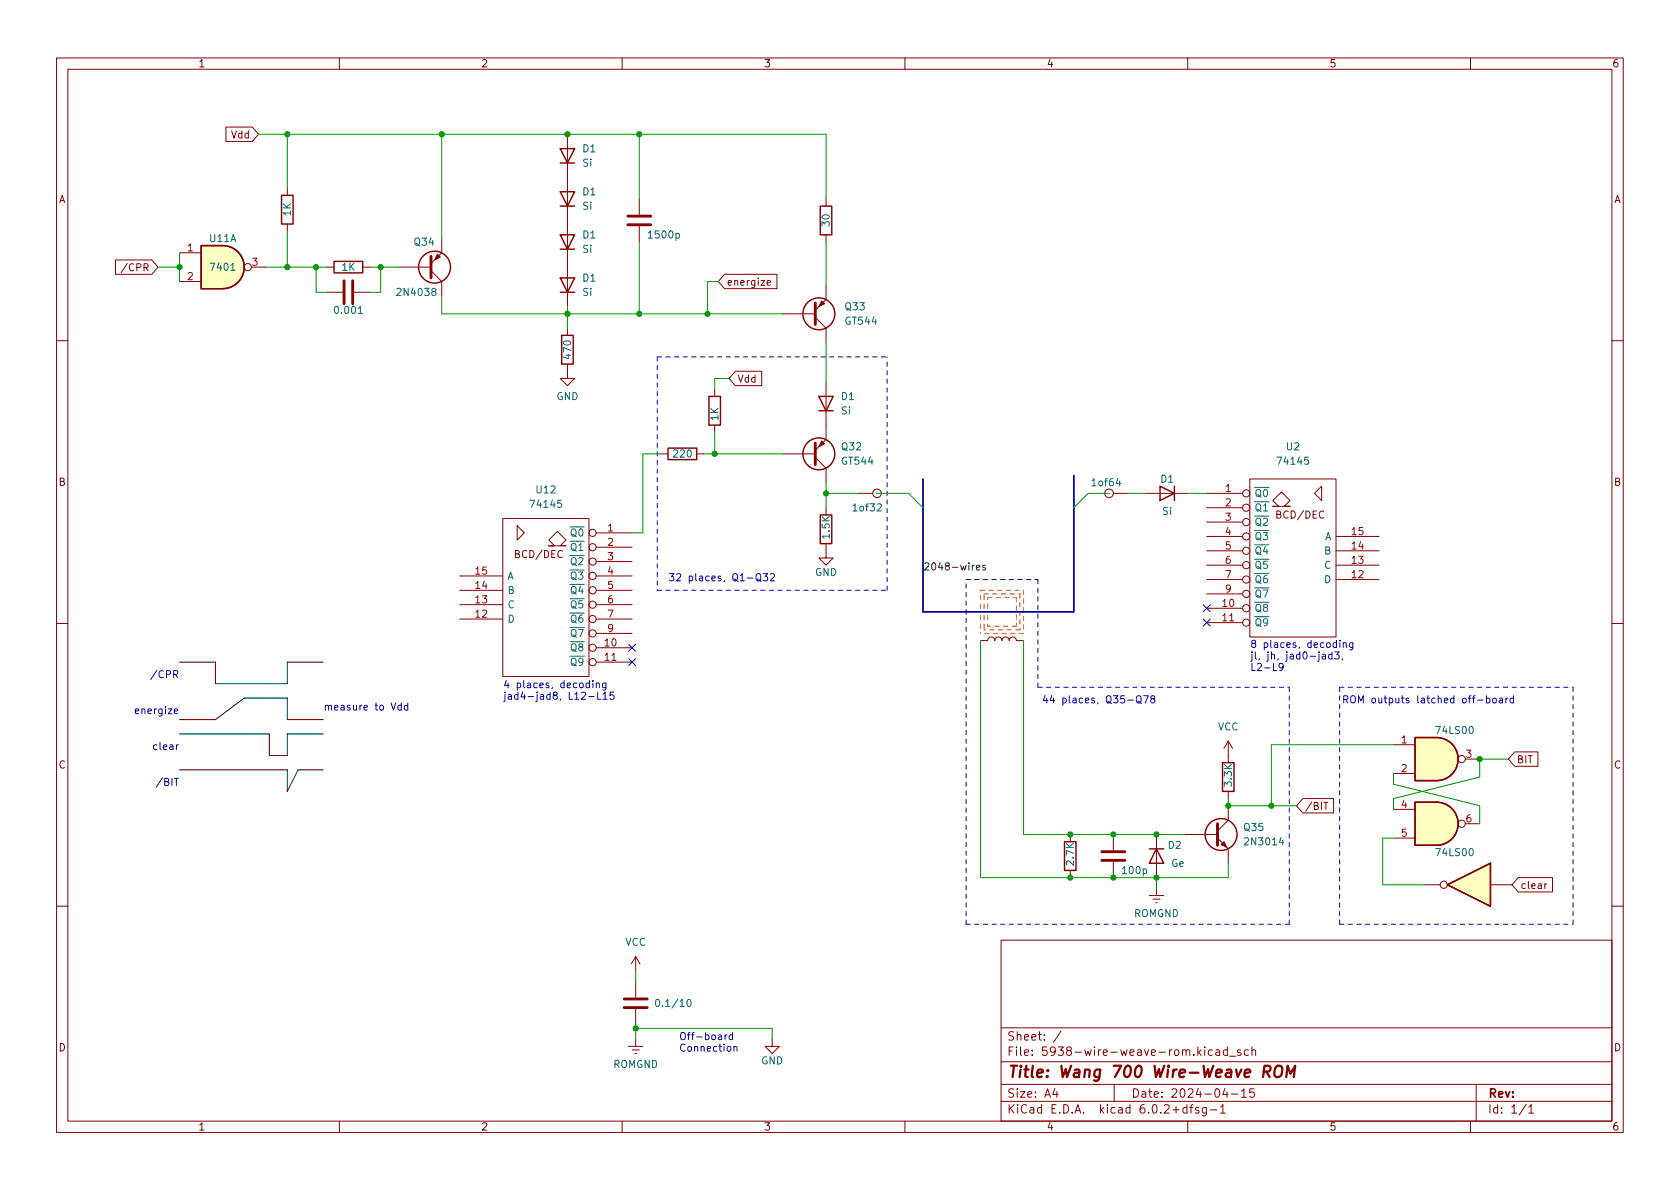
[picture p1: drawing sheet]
<svg xmlns="http://www.w3.org/2000/svg" width="297mm" height="210mm" viewBox="0 0 297 210" stroke-linecap="round" stroke-linejoin="round" font-family="sans-serif">
<g fill="none" stroke="#840000" stroke-width=".18">
<path d="M10 10.2h277v190.1h-277zM12 12.2h273v186.1h-273zM60 10.2v2M110 10.2v2M160 10.2v2M210 10.2v2M260 10.2v2M40 22.5h4.6l1.1 1.2-1.1 1.3h-4.6zM50.8 33.3v1.2M50.8 39.6v1.3M100.3 23.7v30.5M113 35.2v2.8"/>
<path d="M113 40v2.8M146 35.2v1.2M20.4 46h6.4l1.1 1.2-1.1 1.3h-6.4zM22.5 46.6l-1.1 1.6M31.7 44.7h3.9M31.7 49.8h3.9M44.4 47.2h2.6M57.8 51.7h2.8M57.8 47.2h1.3M62.6 51.7h2.8M64.1 47.2h1.3M70.5 47.2h5.7"/>
<path d="M76.2 47.9l1.9 1.9v2.5M78.1 42.2v2.5l-1.9 1.9M100.3 58v1.3M128.1 48.5h9.3v2.5h-9.3l-1.1-1.2zM135.6 50l.6-.1v-.2l-.4-.1-.2 .2 .1 .6h.5M138.4 55.5h5.7M144.1 56.1l1.9 1.9v2.6M146 50.4v2.6l-1.9 1.9M146 41.5v1.3M10 60.2h2M100.3 64.4v2.5h1.3l-1.3 1.3-1.2-1.3h1.2M126.4 68.8v1.3"/>
<path d="M126.4 75.2v1.2M130 65.7h4.7v2.5h-4.7l-1.1-1.3zM146 67.6v10.1l-1.9 1.9M285 60.2h2M88.9 91.7h15.2v27.9h-15.2zM91.4 93l1.3 1.2-1.3 1.3zM99.1 96.5l1-1-1.5-1.5-1.6 1.5 1 1h-1h3.1M105.4 94.2h6.4M105.4 96.8h6.4M105.4 99.3h6.4M116.8 80.3h1.3M123.2 80.3h1.3"/>
<path d="M138.4 80.3h5.7M144.1 80.9l1.9 1.9v2.5M146 96.1v2.6h1.3l-1.3 1.2-1.2-1.2h1.2M146 89.8v1.3M151.8 87.2h2.5M196.8 87.2h2.6M202.6 87.2h7.6M213.4 87.2h6.3M213.4 99.9h6.3M213.4 97.4h6.3M213.4 94.9h6.3M213.4 89.8h6.3"/>
<path d="M213.4 92.3h6.3M221 84.7h15.2v27.9h-15.2zM225 89.5h3.1h-1l1-1-1.5-1.5-1.6 1.5 1.1 1M233.7 86v2.5l-1.3-1.3zM236.2 99.9h7.6M236.2 97.4h7.6M236.2 94.9h7.6M10 110.2h2M81.3 109.5h7.6M81.3 106.9h7.6M81.3 104.4h7.6M81.3 101.8h7.6"/>
<path d="M105.4 114.5h6.4M105.4 117.1h6.4M105.4 109.5h6.4M105.4 106.9h6.4M105.4 104.4h6.4M105.4 101.8h6.4M105.4 112h6.4M173.4 113.3h1.2a.64 .64 0 0 1 .7-.7 .64 .64 0 0 1 .6 .7 .64 .64 0 0 1 .6-.7 .64 .64 0 0 1 .7 .7 .64 .64 0 0 1 .6-.7 .64 .64 0 0 1 .6 .7 .64 .64 0 0 1 .7-.7 .64 .64 0 0 1 .6 .7h1.3M213.4 107.6h6.3M213.4 110.1h6.3M213.4 102.5h6.3M213.4 105h6.3"/>
<path d="M236.2 102.5h7.6M285 110.2h2M217.2 131.1v3.8M217.2 139.9v1.3M217.2 131.1l-.8 1.2M217.2 131.1l.7 1.2M246.4 131.7h3.8M246.4 136.8h3.8M259.1 134.2h2.5M267.8 133h4.1v2.5h-4.1l-1.1-1.3zM189.2 147.6v1.2M189.2 153.9v1.3"/>
<path d="M196.8 147.6v2.8M196.8 152.4v2.8M203.2 158.4h2.5M203.8 159h1.3M204.3 159.6h.3M204.5 147.6v7.6M204.5 157.1v1.3M209.5 147.6h5.8M215.3 148.2l1.9 1.9v2.5M217.2 142.5v2.5l-1.9 1.9M230.3 141.2h5.5v2.6h-5.5l-1.1-1.3zM234.1 141.9h.7"/>
<path d="M246.4 143.1h3.8M246.4 148.2h3.8M252.1 156.5h2.5M259.1 145.7h2.5M263.5 156.5h3.8M268.4 155.2h6.1v2.5h-6.1l-1.1-1.2zM273.5 156.3l-.4 .2M10 160.2h2M112.4 169.2v2.5M112.4 173.6v2.8M112.4 178.4v2.8M112.4 169.2l-.8 1.2"/>
<path d="M112.4 169.2l.8 1.2M177 166.3h108v32h-108zM285 160.2h2M60 198.3v2M110 198.3v2M111.1 185h2.6M111.8 185.7h1.2M112.3 186.3h.2M112.4 183.8v1.2M136.5 183.8v1.2h1.3l-1.3 1.3-1.2-1.3h1.2M160 198.3v2M177 194.8h108"/>
<path d="M177 191.8h108M177 187.8h108M177 181.8h108M186.5 192.5l-.4 1h1M186.9 193v1M187.6 182.4l-1.3 1.9M197 191.8v3M209.9 195.9l-.5-.1-.3 .3v.4l.2 .3h.6M209.9 195.3v1.5M210 198.3v2M210.4 195.8h.5M210.9 195.3l-.3 .2v1.3"/>
<path d="M211.9 195.9l-.3-.1-.2 .2v.3l.5 .1v.4h-.5M213.3 195.8v1.2l-.3 .3h-.4M213.3 195.9l-.4-.1-.3 .3v.4l.1 .3h.6M214 196.3h1.1M214.4 185.7l-.5-.1-.3 .3v.4l.2 .3h.6M215 185.7h.6v.9M215.6 186l-.5 .1a.29 .29 0 0 0-.2 .2 .29 .29 0 0 0 .2 .3h.5M215.8 195.8l.4-.5v1.5M215.8 196.8h.8M216.6 192.5l-.4 1h.9M216.9 193v1M217 185.7l-.4-.1-.3 .3v.4l.1 .3h.6"/>
<path d="M217 185.1v1.5M217.4 186.8h1.1M217.7 193.5h1.2M219.4 185.7l-.4-.1-.2 .2 .1 .3 .5 .1v.4h-.6M219.5 193l.4-.5v1.5M219.5 194h.9M220.7 185.7l-.4-.1-.3 .3v.4l.1 .3h.6M221.4 185.8l.2-.2 .3 .1 .1 .9M221.4 185.1v1.5M221.7 192.5h-.7l-.1 .7 .2-.1 .5 .1 .2 .2-.1 .5-.2 .1-.6-.1M260 198.3v2M261 191.8v6.5"/>
<path d="M269.9 195.3l-1.3 1.9M270.3 195.8l.4-.5v1.5M270.3 196.8h.9"/>
<circle cx="43.8" cy="47.2" r=".63"/>
<circle cx="104.8" cy="96.8" r=".63"/>
<circle cx="104.8" cy="94.2" r=".63"/>
<circle cx="104.8" cy="99.3" r=".63"/>
<circle cx="155.1" cy="87.2" r=".76"/>
<circle cx="196.1" cy="87.2" r=".76"/>
<circle cx="220.3" cy="92.3" r=".63"/>
<circle cx="220.3" cy="87.2" r=".63"/>
<circle cx="220.3" cy="89.8" r=".63"/>
<circle cx="220.3" cy="99.9" r=".63"/>
<circle cx="220.3" cy="94.9" r=".63"/>
<circle cx="220.3" cy="97.4" r=".63"/>
<circle cx="104.8" cy="106.9" r=".63"/>
<circle cx="104.8" cy="101.8" r=".63"/>
<circle cx="104.8" cy="112" r=".63"/>
<circle cx="104.8" cy="114.5" r=".63"/>
<circle cx="104.8" cy="109.5" r=".63"/>
<circle cx="104.8" cy="117.1" r=".63"/>
<circle cx="104.8" cy="104.4" r=".63"/>
<circle cx="220.3" cy="107.6" r=".63"/>
<circle cx="220.3" cy="105" r=".63"/>
<circle cx="220.3" cy="110.1" r=".63"/>
<circle cx="220.3" cy="102.5" r=".63"/>
<circle cx="258.4" cy="134.2" r=".63"/>
<circle cx="255.3" cy="156.5" r=".63"/>
<circle cx="258.4" cy="145.7" r=".63"/>
</g>
<path d="M223.4 189.5h.8a.55 .55 0 0 0 .5-.5 .55 .55 0 0 0-.4-.5h-.7l-.3 2M223.9 189.5l.6 1M225.5 188.7a.69 .69 0 0 1 1.2 0 1.47 1.47 0 0 1-.6 1.8l-.6-.1a1.5 1.5 0 0 1 0-1.7zM227.4 190.5l.3-2 .5 1.4 .8-1.4-.2 2" fill="none" stroke="#840000" stroke-width=".4"/>
<path d="M111 39.7h4.1M111 38.2h4.1M60.8 49.7v4M62.4 49.7v4M76.2 45.3v3.8M144.1 53.6v3.8M144.1 78.4v3.8M194.8 152.1h4.1M194.8 150.6h4.1M215.3 145.7v3.8M110.4 178.2h4M110.4 176.7h4" fill="none" stroke="#840000" stroke-width=".51"/>
<g fill="none" stroke="#840000" stroke-width=".25">
<path d="M49.8 34.5h2v5.1h-2zM99.1 33.9h2.5l-1.3 2.5zM99.1 26.3h2.5l-1.3 2.5zM99.1 36.4h2.5M99.1 28.8h2.5M145 36.4h2.1v5.1h-2.1zM35.6 43.4h3.8a3.8 3.8 0 0 1 3.8 3.8 3.8 3.8 0 0 1-3.8 3.8h-3.8zM59.1 46.2h5v2.1h-5zM99.1 41.5h2.5l-1.3 2.6zM99.1 49.1h2.5l-1.3 2.6zM99.1 44.1h2.5M99.1 51.7h2.5"/>
<path d="M99.3 59.3h2v5.1h-2zM118.1 79.2h5.1v2.1h-5.1zM125.3 70.1h2.1v5.1h-2.1zM144.8 70.1h2.5l-1.3 2.5zM144.8 72.6h2.5M145 91.1h2.1v5h-2.1zM205.1 86l2.5 1.2-2.5 1.3zM207.6 86v2.5M216.2 134.9h2v5h-2zM250.2 130.4h3.8a3.8 3.8 0 0 1 3.8 3.8 3.8 3.8 0 0 1-3.8 3.8h-3.8zM188.2 148.8h2v5.1h-2zM203.2 150.1h2.5"/>
<path d="M204.5 150.1l1.2 2.5h-2.5zM250.2 141.9h3.8a3.8 3.8 0 0 1 3.8 3.8 3.8 3.8 0 0 1-3.8 3.8h-3.8zM255.9 156.5l7.6-3.9v7.7z"/>
<circle cx="76.8" cy="47.2" r="2.82"/>
<circle cx="144.8" cy="55.5" r="2.82"/>
<circle cx="144.8" cy="80.3" r="2.82"/>
<circle cx="215.9" cy="147.6" r="2.82"/>
</g>
<g fill="#840000" stroke="#840000" stroke-width=".18">
<path d="M145.3 78l.5 .5-1 .5z"/>
<path d="M145.3 53.2l.5 .5-1 .5z"/>
<path d="M77.3 45l.6 .5-1.1 .5z"/>
<path d="M215.9 149.3l.5-.5 .5 1.1z"/>
</g>
<path d="M116 176.8l.2-.1a.68 .68 0 0 1 .4 .7 .68 .68 0 0 1-.4 .6l-.2-.1-.1-.4zM121.6 176.8l.2-.1a.68 .68 0 0 1 .4 .7 .68 .68 0 0 1-.4 .6 .84 .84 0 0 1-.2-1.2z" fill="none" stroke="#006464" stroke-width=".18"/>
<g fill="#ffffc2" stroke="#ffffc2" stroke-width=".18">
<path d="M255.9 156.5l7.6-3.9v7.7z"/>
<path d="M39.4 43.4a3.8 3.8 0 0 1 3.8 3.8 3.8 3.8 0 0 1-3.8 3.8z"/>
<path d="M35.6 43.4h3.8v7.6h-3.8z"/>
<path d="M254 130.4a3.8 3.8 0 0 1 3.8 3.8 3.8 3.8 0 0 1-3.8 3.8z"/>
<path d="M250.2 130.4h3.8v7.6h-3.8z"/>
<path d="M254 141.9a3.8 3.8 0 0 1 3.8 3.8 3.8 3.8 0 0 1-3.8 3.8z"/>
<path d="M250.2 141.9h3.8v7.6h-3.8z"/>
</g>
<path d="M172.6 100.4l.6-.1v-.3h-.4l-.2 .1 .1 .6h.5M174.2 100h-.3l-.2 .1 .1 .2 .4 .1v.3h-.5" fill="none" stroke="#0f0f0f" stroke-width=".18"/>
<g fill="none" stroke="#0000c2" stroke-width=".18">
<path d="M27.7 118.5l-1 1.7M133.7 101.6l.3-.2a.43 .43 0 0 1 .5 .5v.4a.42 .42 0 0 1-.4 .4 .42 .42 0 0 1-.4-.4zM133.9 102.4l.7 .4M134.9 101.4h.8l-.4 .5 .4 .1v.6l-.2 .1-.6-.1M136.2 101.6l.5-.2 .2 .4-.8 .9h.8M226.9 117.9l-.3 .2h-.2l-.3-.2 .2-.5 .3-.1 .2 .1a.84 .84 0 0 1-.3 1.2h-.2M233.8 115.8h.5l.1 .7M234.4 116l-.5 .1-.1 .1 .1 .3h.5M235.5 115.8l-.4-.1-.2 .2 .1 .6h.5M235.5 115.3v1.2M236 115.3h.8l-.4 .5 .3 .1v.5l-.2 .1-.5-.1M236.3 113.7l-.4-.1-.2 .3 .1 .5h.5"/>
<path d="M236.3 113.2v1.3M236.9 113.2v.1M236.9 113.6v.9M237.4 116.5l-.1 .2M237.5 113.8l.2-.2 .3 .1 .1 .8M237.5 113.6v.9M239.2 113.6v1.1l-.2 .2h-.3M239.2 113.7l-.4-.1-.2 .3 .1 .5h.5M23.9 125.8l.6-.1v-.3h-.4l-.2 .1 .1 .6h.5M28.7 137.6l-1.1 1.6M71 124.8l-.4-.1-.3 .3 .2 .5h.5M71 124.3v1.3"/>
<path d="M72.1 124.8l-.4-.1-.2 .3 .1 .5h.5M72.1 124.3v1.3M104.1 123.2h1M104.2 120.8h-.3l-.3 .2 .1 .6h.5M104.2 120.3v1.3M104.8 120.3v.2M104.8 120.8v.8M105.4 120.9l.2-.1h.3l.1 .8M105.4 120.8v.8M105.7 122.4v1.3h.6M106.6 122.8l.4-.4v1.3M106.6 123.7h.8"/>
<path d="M107.1 120.8v1l-.2 .2h-.3M107.1 120.8h-.3l-.3 .2 .1 .6h.5M108.5 122.4h-.6l-.1 .6 .2-.1h.4l.2 .2-.1 .4-.2 .2-.5-.2M201.1 123.1l.1-.1a.43 .43 0 0 1 .6 .5v.4a.42 .42 0 0 1-.5 .4 .42 .42 0 0 1-.4-.4v-.4zM201.2 124l.6 .4M202.2 123h.8l-.5 1.3M203.7 123.6l-.2-.3v-.2l.2-.1 .4 .1 .1 .2-.1 .2-.5 .1-.1 .2v.4l.2 .1h.2l.3-.2v-.3l-.3-.2M237.6 123.7l.6-.1 .1-.1v-.4l-.7-.1v1.3M237.9 123.7l.4 .6M238.9 123.2l.2-.2a.43 .43 0 0 1 .6 .5v.4a.42 .42 0 0 1-.5 .4 .42 .42 0 0 1-.4-.4zM240.2 124.3v-1.3l.4 .9 .4-.9v1.3M267.6 123.5h-.4l-.2 .2 .1 .5h.5"/>
<path d="M267.6 123v1.3M128.2 183v.8M128.6 183l-.4 .2M129.5 183.1l-.3-.1-.3 .2 .1 .6h.5M129.5 182.6v1.2M129.8 185.2l.1-.2 .4 .1v.8M129.8 185v.9"/>
</g>
<g fill="none" stroke="#c60" stroke-width=".18" stroke-dasharray=".8 .8">
<path d="M173.4 108.8v3.2M173.4 107.6v-3.2M173.4 104.4h7.6M174 107.6v-2.6M174 108.8v2.6M174 105h6.3M174.6 107.6v-1.9M174.6 105.7h5.1M174.6 108.8v1.9M179.7 110.7h-5.1M179.7 105.7v5M180.3 111.4h-6.3"/>
<path d="M180.3 105v6.4M181 104.4v7.6M181 112h-7.6"/>
</g>
<path d="M31.7 117.1h6.4v3.8h12.7v-3.8h6.3M31.7 136.1h19.1v3.8l1.9-3.8h4.4M31.7 129.8h15.9v3.8h3.2v-3.8h6.3M31.7 127.2h6.4l5.1-3.8h7.6v3.8h6.3" fill="none" stroke="#000" stroke-width=".18"/>
<g fill="none" stroke="#0000c2" stroke-width=".18" stroke-dasharray=".8 .8">
<path d="M116.2 63.1v41.3M116.2 63.1h40.6M116.2 104.4h40.6M156.8 104.4v-41.3M170.8 102.5h12.7M183.5 102.5v19M183.5 121.5h44.5M228 121.5v41.9M236.9 121.5v41.9M236.9 121.5h41.2M170.8 163.4v-60.9M228 163.4h-57.2"/>
<path d="M236.9 163.4h41.2M278.1 163.4v-41.9"/>
</g>
<path d="M189.9 84.1v24.1h-26.7v-23.5" fill="none" stroke="#000084" stroke-width=".3"/>
<g fill="none" stroke="#009600" stroke-width=".18">
<path d="M45.7 23.7h100.3v11.5M50.8 23.7v9.6M78.1 23.7v18.5M113 23.7v11.5M27.9 47.2h3.8M31.7 44.7v5.1M47 47.2h10.8M50.8 40.9v6.3M55.9 47.2v4.5h1.9M65.4 47.2h5.1M67.3 47.2v4.5h-1.9M78.1 52.3v3.2h60.3"/>
<path d="M100.3 54.2v3.8M113 42.8v12.7M127 49.8h-1.9v5.7M146 42.8v7.6M126.4 76.4v3.9M128.9 66.9h-2.5v1.9M146 60.6v7M116.8 80.3h-3.1v13.9h-1.9M124.5 80.3h13.9M146 85.3v4.5M146 87.2h5.8M154.9 87.2h5.8l2.5 2.6"/>
<path d="M196.2 87.2h-3.8l-2.5 2.6M199.4 87.2h3.2M210.2 87.2h3.2M173.4 113.3v41.9h43.8v-2.6M181 113.3v34.3h28.5M246.4 136.8v1.9l15.2 3.8v3.2M246.4 131.7h-21.6v10.8M266.7 134.2h-5.1v3.2l-15.2 3.8v1.9M204.5 155.2v1.9M217.2 141.2v1.3h12M246.4 148.2h-1.9v8.3h7.6M112.4 171.7v1.9"/>
<path d="M112.4 181.9h24.1v1.9M112.4 181.2v2.6"/>
</g>
<path d="M111.2 113.9l1.2 1.3M111.2 116.5l1.2 1.2M112.4 113.9l-1.2 1.3M112.4 116.5l-1.2 1.2M212.8 107l1.2 1.2M212.8 109.5l1.2 1.2M214 107l-1.2 1.2M214 109.5l-1.2 1.2" fill="none" stroke="#000084" stroke-width=".18"/>
<g fill="#009600" stroke="#009600" stroke-width=".18">
<circle cx="146" cy="87.2" r=".46"/>
<circle cx="189.2" cy="147.6" r=".46"/>
<circle cx="196.8" cy="155.2" r=".46"/>
<circle cx="112.4" cy="181.9" r=".46"/>
<circle cx="113" cy="55.5" r=".46"/>
<circle cx="100.3" cy="55.5" r=".46"/>
<circle cx="125.1" cy="55.5" r=".46"/>
<circle cx="113" cy="23.7" r=".46"/>
<circle cx="100.3" cy="23.7" r=".46"/>
<circle cx="67.3" cy="47.2" r=".46"/>
<circle cx="78.1" cy="23.7" r=".46"/>
<circle cx="55.9" cy="47.2" r=".46"/>
<circle cx="50.8" cy="47.2" r=".46"/>
<circle cx="31.7" cy="47.2" r=".46"/>
<circle cx="50.8" cy="23.7" r=".46"/>
<circle cx="224.8" cy="142.5" r=".46"/>
<circle cx="261.6" cy="134.2" r=".46"/>
<circle cx="217.2" cy="142.5" r=".46"/>
<circle cx="204.5" cy="155.2" r=".46"/>
<circle cx="189.2" cy="155.2" r=".46"/>
<circle cx="196.8" cy="147.6" r=".46"/>
<circle cx="204.5" cy="147.6" r=".46"/>
<circle cx="126.4" cy="80.3" r=".46"/>
</g>
<text font-size="2.8" fill="#840000" x="178" y="190.6">Title: Wang 700 Wire-Weave ROM</text>
<g font-size="2.1" fill="#840000">
<text x="178" y="184">Sheet: /</text>
<text x="178" y="186.7">File: 5938-wire-weave-rom.kicad_sch</text>
<text x="178" y="196.9">KiCad E.D.A. kicad 6.0.2+dfsg-1</text>
<text x="178" y="194.1">Size: A4</text>
<text x="200" y="194.1">Date: 2024-04-15</text>
<text x="263" y="194.1">Rev:</text>
<text x="263" y="196.9">Id: 1/1</text>
</g>
<g font-size="1.8" fill="#840000">
<text x="35" y="11.9">1</text>
<text x="85" y="11.9">2</text>
<text x="135" y="11.9">3</text>
<text x="185" y="11.9">4</text>
<text x="235" y="11.9">5</text>
<text x="285" y="11.9">6</text>
<text x="40.9" y="24.5">Vdd</text>
<text x="10.3" y="35.9">A</text>
<text x="285.3" y="35.9">A</text>
<text x="22.3" y="48">/CPR</text>
<text x="128.4" y="50.5">energize</text>
<text x="130.3" y="67.6">Vdd</text>
<text x="10.3" y="85.9">B</text>
<text x="285.3" y="85.9">B</text>
<text x="225.8" y="91.7">BCD/DEC</text>
<text x="91.2" y="98.7">BCD/DEC</text>
<text x="10.3" y="135.9">C</text>
<text x="268.1" y="135">BIT</text>
<text x="285.3" y="135.9">C</text>
<text x="230.7" y="143.2">/BIT</text>
<text x="268.8" y="157.2">clear</text>
<text x="10.3" y="185.9">D</text>
<text x="285.3" y="185.9">D</text>
<text x="35" y="199.9">1</text>
<text x="85" y="199.9">2</text>
<text x="135" y="199.9">3</text>
<text x="185" y="199.9">4</text>
<text x="235" y="199.9">5</text>
<text x="285" y="199.9">6</text>
</g>
<g font-size="1.8" fill="#006464">
<text x="103" y="29.5">Si</text>
<text x="103.1" y="26.9">D1</text>
<text x="103.1" y="34.5">D1</text>
<text x="51.4" y="38.2" transform="rotate(-90 51.4 38.2)">1K</text>
<text x="103" y="37.1">Si</text>
<text x="146.7" y="39.9" transform="rotate(-90 146.7 39.9)">30</text>
<text x="37.1" y="42.8">U11A</text>
<text x="37.4" y="47.9">7401</text>
<text x="60.5" y="47.9">1K</text>
<text x="73.3" y="43.4">Q34</text>
<text x="103" y="44.7">Si</text>
<text x="103.1" y="42.2">D1</text>
<text x="114.9" y="42.2">1500p</text>
<text x="70.5" y="52.3">2N4038</text>
<text x="103" y="52.3">Si</text>
<text x="103.1" y="49.8">D1</text>
<text x="59.4" y="55.5">0.001</text>
<text x="149.5" y="54.9">Q33</text>
<text x="149.5" y="57.4">GT544</text>
<text x="101" y="63.3" transform="rotate(-90 101 63.3)">470</text>
<text x="98.4" y="70.7">GND</text>
<text x="148.8" y="70.7">D1</text>
<text x="127" y="74.4" transform="rotate(-90 127 74.4)">1K</text>
<text x="148.7" y="73.3">Si</text>
<text x="119.2" y="80.9">220</text>
<text x="148.9" y="79.6">Q32</text>
<text x="148.9" y="82.2">GT544</text>
<text x="226.1" y="82.2">74145</text>
<text x="227.5" y="79.6">U2</text>
<text x="94.1" y="89.8">74145</text>
<text x="94.9" y="87.2">U12</text>
<text x="193.3" y="86">1of64</text>
<text x="205.2" y="85.3">D1</text>
<text x="221.7" y="87.9">~{Q0}</text>
<text x="99.6" y="94.9">~{Q0}</text>
<text x="146.7" y="95.1" transform="rotate(-90 146.7 95.1)">1.5K</text>
<text x="151" y="90.4">1of32</text>
<text x="205.5" y="91.1">Si</text>
<text x="221.7" y="90.4">~{Q1}</text>
<text x="221.7" y="93">~{Q2}</text>
<text x="221.7" y="95.5">~{Q3}</text>
<text x="234.2" y="95.5">A</text>
<text x="99.6" y="97.4">~{Q1}</text>
<text x="99.6" y="99.9">~{Q2}</text>
<text x="144.1" y="101.8">GND</text>
<text x="221.7" y="98">~{Q4}</text>
<text x="221.7" y="100.6">~{Q5}</text>
<text x="234.2" y="100.6">C</text>
<text x="234.2" y="98">B</text>
<text x="89.7" y="107.6">C</text>
<text x="89.7" y="105">B</text>
<text x="89.7" y="102.5">A</text>
<text x="99.6" y="102.5">~{Q3}</text>
<text x="99.6" y="105">~{Q4}</text>
<text x="99.6" y="107.6">~{Q5}</text>
<text x="221.7" y="103.1">~{Q6}</text>
<text x="221.7" y="105.7">~{Q7}</text>
<text x="234.2" y="103.1">D</text>
<text x="89.7" y="110.1">D</text>
<text x="99.6" y="110.1">~{Q6}</text>
<text x="99.6" y="112.6">~{Q7}</text>
<text x="221.7" y="108.2">~{Q8}</text>
<text x="221.7" y="110.7">~{Q9}</text>
<text x="99.6" y="115.2">~{Q8}</text>
<text x="99.6" y="117.7">~{Q9}</text>
<text x="215.3" y="129.2">VCC</text>
<text x="254.1" y="129.8">74LS00</text>
<text x="217.8" y="139" transform="rotate(-90 217.8 139)">3.3K</text>
<text x="220" y="146.9">Q35</text>
<text x="220.4" y="149.5">2N3014</text>
<text x="189.9" y="152.9" transform="rotate(-90 189.9 152.9)">2.7K</text>
<text x="198.6" y="154.6">100p</text>
<text x="206.6" y="150.1">D2</text>
<text x="207.1" y="153.3">Ge</text>
<text x="254.1" y="151.4">74LS00</text>
<text x="110.5" y="167.3">VCC</text>
<text x="200.4" y="162.2">ROMGND</text>
<text x="116.6" y="178">0.1/10</text>
<text x="108.4" y="188.8">ROMGND</text>
<text x="134.6" y="188.2">GND</text>
</g>
<g font-size="1.8" fill="#a90000">
<text x="33.2" y="44.4">1</text>
<text x="44.6" y="47">3</text>
<text x="33.2" y="49.5">2</text>
<text x="216.7" y="87">1</text>
<text x="216.7" y="89.5">2</text>
<text x="107.5" y="94">1</text>
<text x="216.7" y="92.1">3</text>
<text x="216.7" y="94.6">4</text>
<text x="239" y="94.6">15</text>
<text x="84.1" y="101.6">15</text>
<text x="107.5" y="96.5">2</text>
<text x="107.5" y="99.1">3</text>
<text x="107.5" y="101.6">4</text>
<text x="216.7" y="97.1">5</text>
<text x="216.7" y="99.7">6</text>
<text x="239" y="99.7">13</text>
<text x="239" y="97.1">14</text>
<text x="84.1" y="106.7">13</text>
<text x="84.1" y="104.1">14</text>
<text x="107.5" y="104.1">5</text>
<text x="107.5" y="106.7">6</text>
<text x="216.2" y="107.3">10</text>
<text x="216.7" y="102.2">7</text>
<text x="216.7" y="104.8">9</text>
<text x="239" y="102.2">12</text>
<text x="84.1" y="109.2">12</text>
<text x="107.5" y="109.2">7</text>
<text x="107.5" y="111.8">9</text>
<text x="216.2" y="109.8">11</text>
<text x="107" y="114.3">10</text>
<text x="107" y="116.8">11</text>
<text x="247.8" y="131.4">1</text>
<text x="247.8" y="136.5">2</text>
<text x="259.2" y="134">3</text>
<text x="247.8" y="142.9">4</text>
<text x="247.8" y="147.9">5</text>
<text x="259.2" y="145.4">6</text>
</g>
<text font-size="1.8" fill="#0f0f0f" x="163.2" y="100.9">2048-wires</text>
<g font-size="1.8" fill="#0000c2">
<text x="118.1" y="102.8">32 places, Q1-Q32</text>
<text x="27.5" y="119.9">/CPR</text>
<text x="221" y="114.6">8 places, decoding</text>
<text x="221" y="116.6">jl, jh, jad0-jad3,</text>
<text x="221" y="118.6">L2-L9</text>
<text x="57.1" y="125.6">measure to Vdd</text>
<text x="88.9" y="121.7">4 places, decoding</text>
<text x="88.9" y="123.7">jad4-jad8, L12-L15</text>
<text x="184.1" y="124.4">44 places, Q35-Q78</text>
<text x="241.9" y="124.4">ROM outputs latched off-board</text>
<text x="24.6" y="126.3">energize</text>
<text x="27.6" y="132.6">clear</text>
<text x="28.4" y="139">/BIT</text>
<text x="120" y="183.9">Off-board</text>
<text x="120" y="186">Connection</text>
</g>
</svg>
